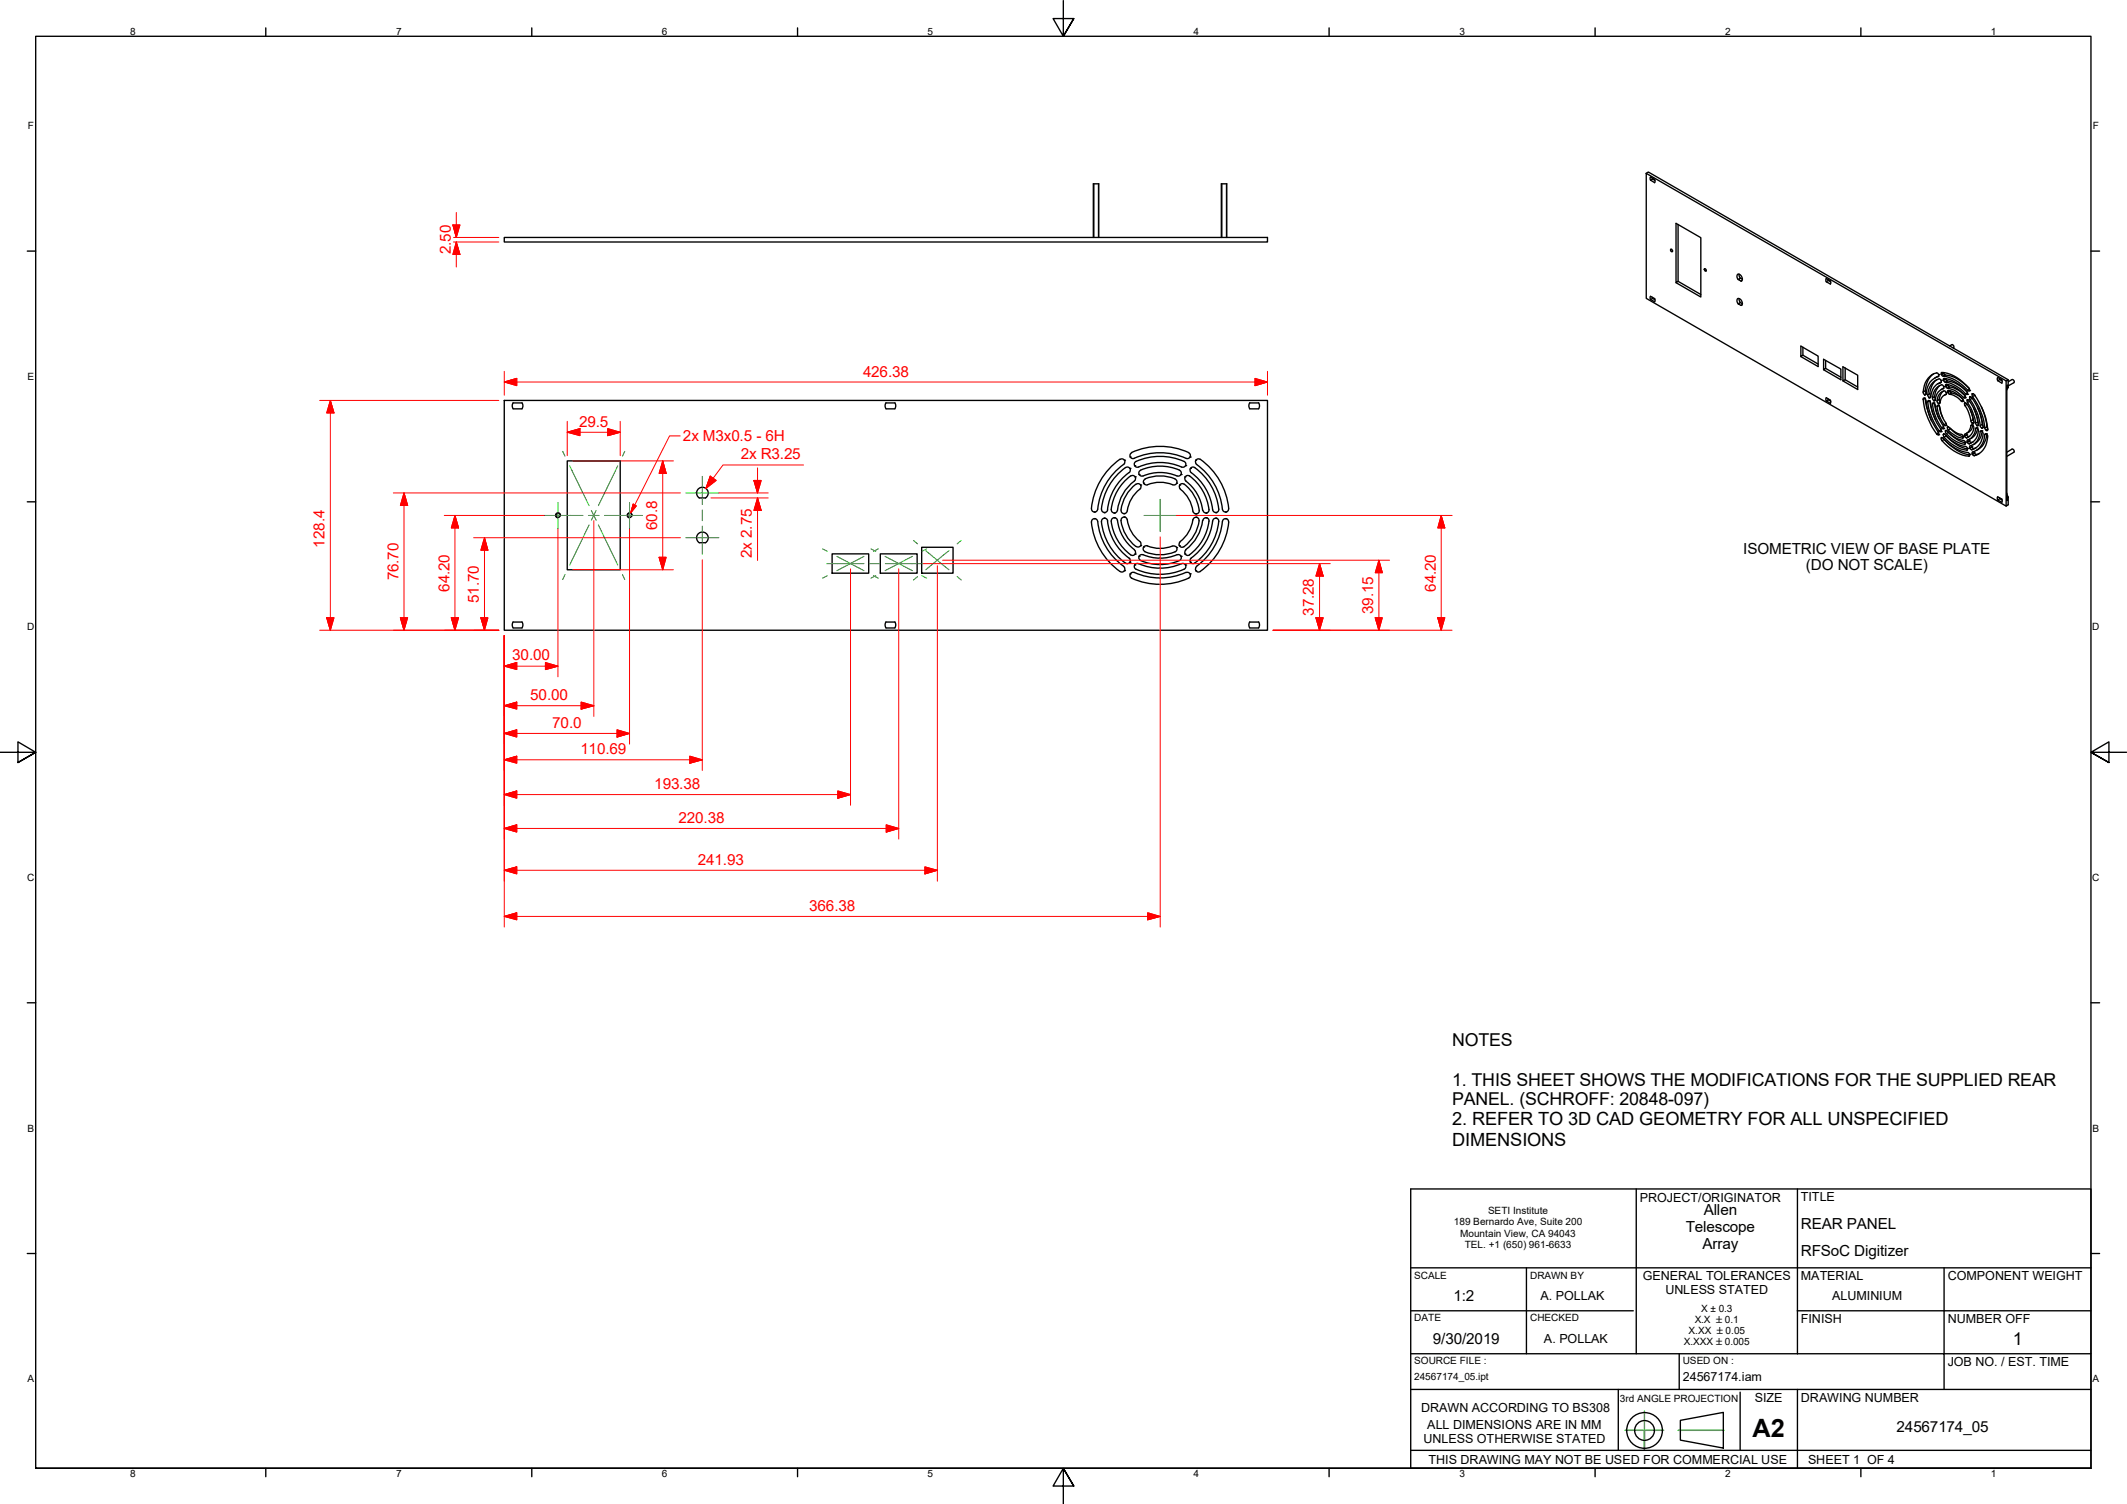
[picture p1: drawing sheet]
<svg xmlns="http://www.w3.org/2000/svg" width="594mm" height="420mm" viewBox="0 0 594 420" stroke-linecap="round" stroke-linejoin="round" font-family="sans-serif">
<!-- layer: Visible Edges(Design Office) -->
<g fill="none" stroke="#000" stroke-width=".38">
<path d="M459.8 48.4l100.5 58v35l-100.5-58zM459.8 48.4l.6-.4 100.5 58.1-.6 .3M461 49.4l1.2 .7v.9l-1.2-.7zM461 50.3l.6-.3 .6 .4M461.5 49.8l.1 .2M140.8 66.3h213.2v1.3h-213.2zM305.4 66.3v-14.9h1.5v14.9M341.1 66.3v-14.9h1.5v14.9M466.6 69.6h.3l.3 .4-.2 .3-.4-.3zM468.1 79l6.9 4v-16.6l-6.9-4v16.6l.6-.4 6.3 3.7M468.7 62.7v15.9M476.1 75.1l.4 .2v.5l-.3-.1z"/>
<path d="M485.5 78.1l-.4-.7 .2-.8a1.15 1.15 0 0 1 1.1 .7 1.15 1.15 0 0 1-.1 1.2M485.7 76.6l.4 1.1M486.5 78.4l-.2 .1M486.7 78l-.6-.3-.6 .4 .8 .4M510 78l.1-.2 1.1 .7v.9l-1.1-.7zM510.1 78.7l.6-.4 .6 .4M510.5 78.1l.2 .2M460.9 82.9l.1-.1 1.2 .6v.9l-1.2-.6zM461 83.7l.6-.3 .6 .3M461.5 83l.1 .4M485.5 84.9l-.4-.7 .2-.8a1.15 1.15 0 0 1 1.1 .7 1.15 1.15 0 0 1-.1 1.2M485.7 83.4l.4 1.1"/>
<path d="M486.5 85.2l-.2 .1M486.7 84.9l-.6-.4-.6 .4 .8 .4M503 99.6l4.8 2.8v-2.9l-4.8-2.8v2.9l.6-.4 4.2 2.5M503.6 97v2.2M544.5 96.6l.6-.3a.5 .5 0 0 1 .6 .3 .5 .5 0 0 1-.2 .6M140.8 111.9h213.2v64.2h-213.2zM143.3 114.2h2.5M143.3 112.6h2.5M143.3 112.5l-.2 .7 .2 1M145.8 112.5l.2 1-.2 .7M247.5 114.2h2.4M247.5 112.6h2.4"/>
<path d="M247.5 112.5l-.3 .7 .3 1M249.9 112.5l.3 1-.3 .7M349.1 114.2h2.4M349.1 112.6h2.4M349.1 112.5l-.3 .7 .3 1M351.5 112.5l.3 1-.3 .7M509.3 103.3l4.9 2.8v-3l-4.9-2.7v2.9l.6-.4 4.3 2.5M509.9 100.7v2.2M510.1 111.1l1.1 .7v.9l-1.1-.7zM510.1 112l.6-.3 .6 .4M510.5 111.4l.2 .3M514.7 106.4l4.2 2.4v-4l-4.2-2.3v3.9l.7-.3 3.5 2"/>
<path d="M515.4 102.8v3.3M537.2 111.2h.3l.3 .3a21.2 21.2 0 0 0 3.7 9.6v.4h-.3a17.8 17.8 0 0 1-4-10.3zM537.7 111.4l.3 2.1 1.5 4.1M538.4 112.1l.3-.2 .4 .3a18.4 18.4 0 0 0 3.1 8l-.2 .4a10.4 10.4 0 0 1-2.9-5.3zM538.5 105.6a2.97 2.97 0 0 1 2.7-1.4l.3 .8a5.4 5.4 0 0 0-3.6 5.2l-.2 .1-.4-.2a5.3 5.3 0 0 1 1.2-4.5zM539.1 112.1l.6 3.1 .9 2.1M539.8 112.6h.3l.3 .3a15.8 15.8 0 0 0 2.5 6.5v.3l-.3 .1a12.3 12.3 0 0 1-2.8-7.2zM539.9 106.8l1.7-1a.65 .65 0 0 1 .5 .4 .65 .65 0 0 1-.1 .7 4.3 4.3 0 0 0-2.8 4.1l-.4 .1-.3-.4a4.5 4.5 0 0 1 1.4-3.9zM540.1 104.4a5.8 5.8 0 0 0-2.3 5.2l.2 .2M540.3 112.8l.3 1.7 1 2.4M540.8 108.5l1.5-1a.73 .73 0 0 1 .5 1.1 3.8 3.8 0 0 0-2.4 3.3l-.5-.2-.1-.5a4.2 4.2 0 0 1 1-2.7zM541 106.1a5.1 5.1 0 0 0-1.9 4.3l.1 .3"/>
<path d="M541.1 113.3l.6 .2a11.8 11.8 0 0 0 1.9 5l-.2 .4a7.7 7.7 0 0 1-2.4-5.3zM541.5 105l-1.2 .6M541.7 113.5l.3 1.5 .6 1.7M541.8 107.7a3.8 3.8 0 0 0-1.4 3.5l.2 .3M542 109.7a1.06 1.06 0 0 1 1.3-.4l.3 .7a3.2 3.2 0 0 0-1.9 2.8h-.3l-.4-.8a3.2 3.2 0 0 1 1-2.3zM542 119.8l.1 .1M542.2 104.2a8.9 8.9 0 0 1 6.9 3.3l.9 1.1 .2 .3-.4 .4a12.1 12.1 0 0 0-7.4-4.4zM542.2 106.7l-1 .5M542.7 104.1l.4 .5a10.8 10.8 0 0 1 6.9 4M542.8 109.3a2.48 2.48 0 0 0-.9 3M542.9 105.8a9.4 9.4 0 0 1 6.6 4v.4h-.2a11.4 11.4 0 0 0-6.2-3.6l-.4-.6zM542.9 108.4l-.7 .4"/>
<path d="M543.4 105.8l.2 .5a9.7 9.7 0 0 1 5.9 3.3M543.4 107.4a7.3 7.3 0 0 1 5.6 3.6l-.3 .2a9 9 0 0 0-5.1-2.9l-.2-.4zM543.6 110.1l-.5 .3M543.9 107.4l.3 .5a8.4 8.4 0 0 1 4.7 2.7M543.9 109.2l.2-.1a6.2 6.2 0 0 1 4.3 2.8l-.3 .3a8.5 8.5 0 0 0-3.9-2.2zM543.9 119.3l.2-.1a8.5 8.5 0 0 0 4 2.3l.3 .6-.1 .3a6 6 0 0 1-4.4-2.9zM544.5 109.1l.3 .5a6.4 6.4 0 0 1 3.5 2M544.6 119.5a7.5 7.5 0 0 0 3.8 2.5M548.7 112.6h.3a8.6 8.6 0 0 1 2.2 5.7l-.5-.2a15.8 15.8 0 0 0-2-5.2zM549.5 111.7h.2a11.9 11.9 0 0 1 2.8 7.2h-.3l-.3-.3a18.7 18.7 0 0 0-2.5-6.5zM550.2 110.9l.1-.1a10.4 10.4 0 0 1 3 5.4l.6 3-.2 .4-.5-.3a18.4 18.4 0 0 0-3.1-8.1zM550.3 114.5l.9 3.2"/>
<path d="M550.5 118.8l.4-.1 .3 .4a2.81 2.81 0 0 1-2.1 3.2l-.3-.3-.1-.6a3.1 3.1 0 0 0 1.8-2.6zM550.8 111.2l.1 .1M550.9 110h.2a17.8 17.8 0 0 1 4 10.2h-.3l-.3-.3a19.2 19.2 0 0 0-3.6-9.3zM551.1 118.9l-.6 1.3-1.3 .9M551.3 114.2l1.3 4.1M551.5 110.3l.1 .3M551.8 119.6l.3-.1 .3 .2a3.5 3.5 0 0 1-2.5 4.3l-.4-.3-.1-.6a4 4 0 0 0 2.4-3.5zM552.3 113.9l.8 1.8 .7 3.3M552.3 119.7a3.6 3.6 0 0 1-2.1 3M553.4 113.6a21.1 21.1 0 0 1 1.7 5.9l.1 .2M558 105.5l1.1 .6v.9l-1.1-.7zM558 106.3l.5-.3 .7 .4"/>
<path d="M558.5 105.8v.2M560.9 106.7l1.1-.7 .3 .1 .3 .5-.1 .3-1.6 .9M560.9 106.1v2.1l-.2 .1v-.8l-.2 .2v32.2l.4-1v2.1l-.6 .4M560.9 108.2l-.4 .7M158.4 128.8h14.8v30.4h-14.8zM195.1 136.6a1.62 1.62 0 0 1 2.4 .1 1.62 1.62 0 0 1-.5 2.4h-1.7l-.5-.6a1.62 1.62 0 0 1 .3-1.9zM312.8 128.3a18.4 18.4 0 0 0-7.9 14.3 .86 .86 0 0 0 1 .4 .86 .86 0 0 0 .7-.7M312.8 128.3a.86 .86 0 0 1 1.2 .2 .86 .86 0 0 1-.2 1.2 17.5 17.5 0 0 0-7.2 12.6M314.3 130.6a15.6 15.6 0 0 0-6.6 12.1 .86 .86 0 0 0 1 .5 .86 .86 0 0 0 .7-.8M314.4 130.6a.86 .86 0 0 1 1.2 .2 .86 .86 0 0 1-.2 1.2M315.3 132a14.8 14.8 0 0 0-6 10.4M315.8 132.9a12.9 12.9 0 0 0-5.3 9.9 .86 .86 0 0 0 .9 .5 .86 .86 0 0 0 .7-.8"/>
<path d="M315.8 133a.86 .86 0 0 1 1.2 .2 .86 .86 0 0 1-.1 1.2 12 12 0 0 0-4.8 8.2M316 126.4a18.4 18.4 0 0 1 16.3 .4 .86 .86 0 0 1 0 1 .86 .86 0 0 1-1 .2 17.8 17.8 0 0 0-14.8 .1 .86 .86 0 0 1-.9-.6 .86 .86 0 0 1 .5-1M317.3 135.3a11 11 0 0 0-4.2 7.2M317.3 135.3a.86 .86 0 0 1 1.2 .1 .86 .86 0 0 1-.1 1.2M318 130.5a14.8 14.8 0 0 1 12 0M318.3 136.7a9.9 9.9 0 0 0-3.6 6.4 .86 .86 0 0 1-1 .3 .86 .86 0 0 1-.6-.9M318.6 131.3a12.9 12.9 0 0 1 11.2 .4 .86 .86 0 0 1 0 1 .86 .86 0 0 1-1.1 .2 12.2 12.2 0 0 0-9.4 .1M318.6 131.4a.86 .86 0 0 0-.5 1.1 .86 .86 0 0 0 1.2 .4M319.8 133.8a11 11 0 0 1 8.4 0M319.9 133.8a.85 .85 0 0 0-.5 1.1 .85 .85 0 0 0 1.1 .5 9.2 9.2 0 0 1 7 0M328.2 133.8a.86 .86 0 0 1 .5 1.2 .86 .86 0 0 1-1.1 .4M329.7 136.7a9.2 9.2 0 0 1 3.5 6.1"/>
<path d="M329.7 136.6a.86 .86 0 0 1-.1-1.2 .86 .86 0 0 1 1.2-.1 10.2 10.2 0 0 1 4.1 7.8l-.4 .3-.4 .2M330 130.5a.86 .86 0 0 0 1.1-.5 .86 .86 0 0 0-.4-1.1 15.9 15.9 0 0 0-13.7 .3 .86 .86 0 0 0 0 1 .86 .86 0 0 0 1 .3M331.2 134.4a12 12 0 0 1 4.7 8.2M332.2 132.9a13.2 13.2 0 0 1 5.4 9.9 .86 .86 0 0 1-.9 .5 .86 .86 0 0 1-.7-.8M332.3 133a.86 .86 0 0 0-1.2 .2 .86 .86 0 0 0 .1 1.2M334.2 129.7a18 18 0 0 1 7.3 12.9 .86 .86 0 0 0 1 .4 .86 .86 0 0 0 .6-.9M335.2 128.3a19.3 19.3 0 0 1 8 13.8M335.2 128.3a.86 .86 0 0 0-1.2 .2 .86 .86 0 0 0 .2 1.2M541.3 120.6l.1 .2M542.3 122.3h.1a14.3 14.3 0 0 0 6.4 4l.8 .1a.58 .58 0 0 1 .5 .4 .58 .58 0 0 1-.2 .6 11.2 11.2 0 0 1-7.7-4.9zM542.8 121.3h.3a11.4 11.4 0 0 0 6.2 3.6l.2 .7a8.6 8.6 0 0 1-6.6-3.6zM542.9 122.5a13 13 0 0 0 7.3 4.6"/>
<path d="M543.4 120.4l.2-.2a9 9 0 0 0 5.1 3l.3 .5-.2 .4a8.1 8.1 0 0 1-5.4-3.3zM543.4 121.6a11.2 11.2 0 0 0 6.1 3.8M544 120.6a9.9 9.9 0 0 0 5 3.1M549.3 121.1l.2 .7 .6 .1M550 122.8l.3 .7h.8M550.7 124.4l.5 .9 .7-.2M551.4 126.2l.3 .7a.85 .85 0 0 0 1.1-.2M553.1 120.4l.2-.1 .4 .3a4 4 0 0 1-1.3 4l-1.7 1a.7 .7 0 0 1-.5-1 4.1 4.1 0 0 0 2.9-4.2zM553.7 120.5l-.2 .8a4.2 4.2 0 0 1-2.4 2.9M554.4 121.3l.3-.2 .3 .3a5.3 5.3 0 0 1-1.7 4.9l-.6 .5a1.51 1.51 0 0 1-1.6 .4l-.3-.7a5.4 5.4 0 0 0 3.6-5.2zM554.9 121.3a5.1 5.1 0 0 1-2.9 4.5M558 138.8l1.1 .6v.9l-1.1-.6z"/>
<path d="M558 139.7l.5-.4 .7 .4M558.5 139v.3M560.5 126.3l1.5-.8h.3l.3 .6-.1 .2-2 1.2M560.5 137.8l.4 1.1M560.5 139.4l.2 .3M195.1 149.1a1.62 1.62 0 0 1 2.4 .2 1.62 1.62 0 0 1-.5 2.3h-1.7l-.5-.6a1.62 1.62 0 0 1 .3-1.9zM232.4 154.7h10.2v5.4h-10.2zM245.9 154.7h10.3v5.4h-10.3zM257.4 152.9h8.8v7.2h-8.8zM305.1 145.2l.6-.3a.86 .86 0 0 1 .9 .8 18.2 18.2 0 0 0 7.5 12.8 .87 .87 0 0 1-.2 1.1 .87 .87 0 0 1-1.1 0 18.4 18.4 0 0 1-7.9-14.2zM309.3 145.5a14.8 14.8 0 0 0 6 10.4M309.4 145.5a.86 .86 0 0 0-1-.7 .86 .86 0 0 0-.7 .9 16.3 16.3 0 0 0 6.6 11.6"/>
<path d="M315.4 155.9a.86 .86 0 0 1 .2 1.2 .86 .86 0 0 1-1.2 .2M316.8 159.9a17.5 17.5 0 0 0 14.4 0M316.8 159.9a.86 .86 0 0 0-1.1 .5 .86 .86 0 0 0 .4 1.1M316.8 153.6a.86 .86 0 0 1 .2 1.2 .86 .86 0 0 1-1.2 .2M316.8 153.6a12.5 12.5 0 0 1-4.8-8.5 .86 .86 0 0 0-1-.4 .86 .86 0 0 0-.6 .9 13.5 13.5 0 0 0 5.4 9.4M317.3 159a.86 .86 0 0 1-.4-1.1 .86 .86 0 0 1 1.1-.4 15.3 15.3 0 0 0 12.3-.1 .86 .86 0 0 1 .9 .7 .86 .86 0 0 1-.5 .9M317.3 159a16.5 16.5 0 0 0 13.4 0M318.3 151.3a9.8 9.8 0 0 1-3.6-6.4 .86 .86 0 0 0-1-.4 .86 .86 0 0 0-.6 .9 10.7 10.7 0 0 0 4.2 7.3M318.4 151.3a.86 .86 0 0 1 .1 1.2 .86 .86 0 0 1-1.2 .1M318.6 156.6a13.7 13.7 0 0 0 10.8 0M319.3 155a.86 .86 0 0 0-1.2 .4 .86 .86 0 0 0 .5 1.2M319.3 155a12 12 0 0 0 9.4 0"/>
<path d="M320.4 152.5a9.2 9.2 0 0 0 7.1 0M320.5 152.5a.86 .86 0 0 0-1.2 .5 .86 .86 0 0 0 .5 1.1M327.6 152.6a.86 .86 0 0 1 1.1 .4 .86 .86 0 0 1-.5 1.2 11.1 11.1 0 0 1-8.4-.1M328.8 155a.86 .86 0 0 1 1.1 .4 .86 .86 0 0 1-.5 1.2M331.2 153.6a.86 .86 0 0 0-.1 1.2 .86 .86 0 0 0 1.2 .2M331.3 159.9a.86 .86 0 0 1 1.1 .5 .86 .86 0 0 1-.4 1.1 19.3 19.3 0 0 1-16 0M333.2 145.2a9.2 9.2 0 0 1-3.6 6.1M333.2 142.8l.3 .5 .5 .3M333.2 145.2a.86 .86 0 0 1 1-.7 .86 .86 0 0 1 .7 1M334.9 145.5a10.2 10.2 0 0 1-4.7 7.4 .86 .86 0 0 1-.8-.6 .86 .86 0 0 1 .2-1M335.9 145.4a12 12 0 0 1-4.7 8.2M336 145.4a.86 .86 0 0 1 .9-.8 .86 .86 0 0 1 .8 1 13.9 13.9 0 0 1-5.5 9.4"/>
<path d="M338.7 142.4a.86 .86 0 0 0 1 .8 .86 .86 0 0 0 .7-1 16 16 0 0 0-7.1-11.7 .86 .86 0 0 0-.9 .5 .86 .86 0 0 0 .3 1 14.9 14.9 0 0 1 6 10.4M339 145a.84 .84 0 0 1 1-.1 .84 .84 0 0 1 .4 .8 15.9 15.9 0 0 1-7.1 11.8 .86 .86 0 0 1-.9-.6 .86 .86 0 0 1 .3-1 15.4 15.4 0 0 0 6.1-10.7zM343.1 145.8a.87 .87 0 0 0-.7-.9 .87 .87 0 0 0-1 .8 17.5 17.5 0 0 1-7.2 12.5M343.2 145.8a18.7 18.7 0 0 1-8.4 14 .86 .86 0 0 1-.9-.6 .86 .86 0 0 1 .3-.9M143.3 173.8h2.5M143.3 173.7l-.2 .7 .2 1h2.5l.2-.7-.2-1M247.5 173.8h2.4M247.5 173.7l-.3 .7 .3 1h2.4l.3-.7-.3-1M349.1 173.8h2.4M349.1 173.7l-.3 .7 .3 1h2.4l.3-.7-.3-1"/>
<circle cx="155.9" cy="144" r=".6"/>
<circle cx="175.9" cy="144" r=".6"/>
</g>
<g fill="#000">
<circle cx="537.5" cy="111.2" r=".19"/>
<circle cx="537.5" cy="110.3" r=".19"/>
<circle cx="538.8" cy="111.1" r=".19"/>
<circle cx="538.8" cy="111.9" r=".19"/>
<circle cx="540.1" cy="112.6" r=".19"/>
<circle cx="540.1" cy="111.9" r=".19"/>
<circle cx="541.4" cy="112.8" r=".19"/>
<circle cx="541.4" cy="113.3" r=".19"/>
<circle cx="541.5" cy="104.6" r=".19"/>
<circle cx="542.2" cy="106.3" r=".19"/>
<circle cx="542.2" cy="104.6" r=".19"/>
<circle cx="542.8" cy="104.2" r=".19"/>
<circle cx="542.9" cy="108" r=".19"/>
<circle cx="542.9" cy="119.7" r=".19"/>
<circle cx="543.4" cy="107.9" r=".19"/>
<circle cx="543.4" cy="105.9" r=".19"/>
<circle cx="543.6" cy="118.9" r=".19"/>
<circle cx="543.6" cy="109.6" r=".19"/>
<circle cx="543.9" cy="119.3" r=".19"/>
<circle cx="544" cy="109.6" r=".19"/>
<circle cx="544" cy="107.6" r=".19"/>
<circle cx="544.6" cy="109.3" r=".19"/>
<circle cx="548.3" cy="112.1" r=".19"/>
<circle cx="548.7" cy="112.6" r=".19"/>
<circle cx="548.9" cy="111.1" r=".19"/>
<circle cx="549.5" cy="111.7" r=".19"/>
<circle cx="549.5" cy="110.2" r=".19"/>
<circle cx="550.1" cy="109.1" r=".19"/>
<circle cx="550.2" cy="110.9" r=".19"/>
<circle cx="550.9" cy="111.3" r=".19"/>
<circle cx="550.9" cy="118.2" r=".19"/>
<circle cx="550.9" cy="110" r=".19"/>
<circle cx="550.9" cy="118.7" r=".19"/>
<circle cx="552.2" cy="119.5" r=".19"/>
<circle cx="552.2" cy="118.9" r=".19"/>
<circle cx="553.5" cy="119.5" r=".19"/>
<circle cx="314.1" cy="128.6" r=".19"/>
<circle cx="315.6" cy="130.9" r=".19"/>
<circle cx="315.7" cy="127.7" r=".19"/>
<circle cx="316.9" cy="130.1" r=".19"/>
<circle cx="317.1" cy="133.2" r=".19"/>
<circle cx="318.1" cy="132.6" r=".19"/>
<circle cx="318.6" cy="135.5" r=".19"/>
<circle cx="319.4" cy="135" r=".19"/>
<circle cx="328.6" cy="135" r=".19"/>
<circle cx="329.5" cy="135.5" r=".19"/>
<circle cx="329.9" cy="132.6" r=".19"/>
<circle cx="331" cy="133.2" r=".19"/>
<circle cx="331.2" cy="130.1" r=".19"/>
<circle cx="332.4" cy="127.7" r=".19"/>
<circle cx="332.5" cy="130.9" r=".19"/>
<circle cx="333.9" cy="128.6" r=".19"/>
<circle cx="541.5" cy="121.5" r=".19"/>
<circle cx="542.2" cy="120.6" r=".19"/>
<circle cx="542.2" cy="122.3" r=".19"/>
<circle cx="542.8" cy="121.3" r=".19"/>
<circle cx="543.4" cy="120.4" r=".19"/>
<circle cx="548.3" cy="121.9" r=".19"/>
<circle cx="548.7" cy="121.8" r=".19"/>
<circle cx="548.9" cy="123.5" r=".19"/>
<circle cx="549.3" cy="121.5" r=".19"/>
<circle cx="549.5" cy="123.5" r=".19"/>
<circle cx="549.5" cy="125.3" r=".19"/>
<circle cx="550" cy="123.2" r=".19"/>
<circle cx="550.1" cy="126.9" r=".19"/>
<circle cx="550.2" cy="125.2" r=".19"/>
<circle cx="550.7" cy="124.8" r=".19"/>
<circle cx="550.9" cy="126.9" r=".19"/>
<circle cx="551.4" cy="126.5" r=".19"/>
<circle cx="553.5" cy="120.4" r=".19"/>
<circle cx="554.8" cy="121.2" r=".19"/>
<circle cx="554.8" cy="120.2" r=".19"/>
<circle cx="305.7" cy="144.9" r=".19"/>
<circle cx="305.7" cy="143" r=".19"/>
<circle cx="308.4" cy="143.2" r=".19"/>
<circle cx="308.4" cy="144.8" r=".19"/>
<circle cx="311.2" cy="143.4" r=".19"/>
<circle cx="311.2" cy="144.6" r=".19"/>
<circle cx="313.9" cy="143.5" r=".19"/>
<circle cx="314" cy="144.4" r=".19"/>
<circle cx="314.1" cy="159.4" r=".19"/>
<circle cx="315.6" cy="157.1" r=".19"/>
<circle cx="316.9" cy="157.8" r=".19"/>
<circle cx="317.1" cy="154.8" r=".19"/>
<circle cx="318.1" cy="155.4" r=".19"/>
<circle cx="318.6" cy="152.4" r=".19"/>
<circle cx="319.4" cy="152.8" r=".19"/>
<circle cx="328.6" cy="153" r=".19"/>
<circle cx="329.4" cy="152.4" r=".19"/>
<circle cx="329.9" cy="155.4" r=".19"/>
<circle cx="331" cy="154.8" r=".19"/>
<circle cx="331.2" cy="157.8" r=".19"/>
<circle cx="332.5" cy="157.1" r=".19"/>
<circle cx="333.9" cy="159.4" r=".19"/>
<circle cx="334" cy="143.6" r=".19"/>
<circle cx="334.1" cy="144.5" r=".19"/>
<circle cx="336.9" cy="144.6" r=".19"/>
<circle cx="336.9" cy="143.4" r=".19"/>
<circle cx="339.6" cy="144.8" r=".19"/>
<circle cx="339.6" cy="143.2" r=".19"/>
<circle cx="342.3" cy="144.9" r=".19"/>
<circle cx="342.3" cy="143" r=".19"/>
<circle cx="315.7" cy="160.3" r=".19"/>
<circle cx="332.4" cy="160.3" r=".19"/>
</g>
<!-- layer: Threads(Design Office) -->
<path d="M305.6 51.4v14.9M306.8 51.4v14.9M341.3 51.4v14.9M342.5 51.4v14.9M156.6 144.1a.73 .73 0 0 0-.6-.9 .73 .73 0 0 0-.9 .6 .73 .73 0 0 0 .6 .9M176.6 144.1a.73 .73 0 0 0-.6-.9 .73 .73 0 0 0-.9 .6 .73 .73 0 0 0 .6 .9" fill="none" stroke="#000" stroke-width=".28"/>
<!-- layer: Visible Tangent Edges(Design Office) -->
<g fill="none" stroke="#000" stroke-width=".38">
<path d="M537.6 111.3l-.5 .2M537.7 109.2l-.6 .3M538 110l-.5 .3M538.9 111.9l-.5 .3M539 110l-.6 .3M539.2 110.8l-.4 .3M540.2 112.6l-.4 .3M540.3 110.8l-.5 .4M540.6 111.7l-.5 .2M541.5 113.3l-.5 .3M541.5 105.1l-.2 .1M541.6 111.6l-.6 .4"/>
<path d="M541.8 112.5l-.4 .3M542.2 106.8l-.2 .1M542.8 104.2l-.6 .4M542.8 106.2l.6-.3-.6 .4M542.9 119.2l-.6 .3M542.9 108.5l-.1 .1M543.3 104.8l-.6 .3M543.6 118.3l-.6 .4M543.6 110.2h-.1M543.9 119.3l.2-.1-.2 .1M543.9 106.4l-.6 .4M544 107.6l-.6 .3"/>
<path d="M544.5 108.1l-.6 .3M544.6 109.3l-.6 .3M544.8 119.7l-.7 .4M545.1 109.8l-.6 .4M548.3 111.7l-.5 .4M548.8 112.6h-.1M549 110.7l-.6 .3M549.4 112.9l-.6 .4M549.5 109.7l-.5 .3M549.6 111.7h-.1M550.1 108.8l-.5 .2M550.1 112.1l-.6 .3"/>
<path d="M550.3 110.8l-.1 .1M550.8 118.7l-.3 .2M550.9 118.2l.4-.2-.4 .2M550.9 111.3l-.7 .3M551 110h-.1M551.1 117.3l-.6 .3M551.6 110.4l-.7 .4M552.1 119.5l-.3 .2M552.4 117.9l-.6 .3M552.6 118.7l-.4 .2M553.5 119.5l.4-.1-.4 .1M553.7 118.5l-.6 .4"/>
<path d="M554.9 119.2l-.5 .3M560.7 108.3l-.2 .2M560.8 108.3l-.3 .3M541.5 120.9l-.6 .3M542.2 120.1l-.6 .3M542.2 122.3l.2-.1-.2 .1M542.8 121.3h.2h-.2M543 122.8l-.6 .3M543.4 120.4l.2-.2-.2 .2M543.6 121.8l-.6 .4M544.2 120.8l-.6 .3M548.3 122.3l-.2 .1"/>
<path d="M549 124l-.3 .1M549.3 121.5l-.6 .3M549.5 125.6l-.2 .2M549.9 122l-.6 .3M550 123.2l-.5 .3M550.1 127.4h-.2M550.6 123.6l-.6 .4M550.7 124.8l-.5 .4M551.3 125.3l-.6 .3M551.4 126.5l-.5 .4M552 127l-.6 .3M553.5 120.4l-.4 .2"/>
<path d="M554.7 121.2l-.3 .2M554.8 120.2l.4-.2-.4 .2M560.5 138.3l.3 .6M560.5 138.5l.2 .5"/>
</g>
<!-- layer: Sketch Geometry(Design Office) -->
<g fill="none" stroke="#000" stroke-width=".38">
<path d="M74.2 7.8v2.3M148.5 7.8v2.3M222.8 7.8v2.3M297 .2v9.9l-2.9-4.9h5.8l-2.9 4.9 2.9-4.9M371.2 7.8v2.3M445.5 7.8v2.3M519.7 7.8v2.3M7.6 70.1h2.4M584 70.1h2.4M7.6 140.2h2.4M584 140.2h2.4M0 210.2h10l-5-3v5.8l5-2.8-5 2.8"/>
<path d="M594 210.2h-10l5-3v5.8l-5-2.8 5 2.8M7.6 280.1h2.4M584 280.1h2.4M394 332.1h190v78.1h-190zM457 332.1v46.1M502 332.1v46.1M7.6 350.2h2.4M394 354.2h190M426.3 354.2v24M543 354.2v24h41M584 350.2h2.4M394 366.2h62.2"/>
<path d="M394 378.2h108M469 378.2v10M502 366.2h82M502 378.2h41v10M394 388.2h190M452 388.2v17M459.3 399.6v5.3M469.3 396.8l12-2.2v9.9l-12-2.2zM486 388.9v16.3M502 388.2v22M10 410.2v-400.1h574v400.1h-574h574M74.2 410.2v2.3"/>
<path d="M148.5 410.2v2.3M222.8 410.2v2.3M299.9 415.1l-2.9-4.9 2.9 4.9h-5.8l2.9-4.9v10M371.2 410.2v2.3M394 405.2h190M445.5 410.2v2.3M519.7 410.2v2.3"/>
<circle cx="459.3" cy="399.6" r="5"/>
<circle cx="459.3" cy="399.6" r="2.76"/>
</g>
<path d="M453.8 399.6h10.9M459.3 394.2v10.7M468.7 399.6h12.8" fill="none" stroke="#0f0" stroke-width=".38"/>
<!-- layer: Centerline(Design Office) -->
<g fill="none" stroke="#00b000" stroke-width=".28">
<path d="M157.2 126.1l.6 1.3M159.1 130.2l5.4 11.1M172.5 130.2l-5.4 11.1M174.5 126.1l-.6 1.3M196.2 133.1v7.8M152.2 144h10.6M164.3 144h3M164.5 146.7l-5.4 11.1M165.2 142.6l1.3 2.7M166.5 142.6l-1.3 2.7M167.1 146.7l5.4 11.1M168.8 144h10.7"/>
<path d="M196.2 142.5v3M196.2 147v7.9M229.7 153.3l1.4 .7M230.9 157.5h10.4M233.7 155.4l7.6 4M241.3 155.4l-7.6 4M242.8 157.5h2.9M243.3 153.3l1.3 .7M245.3 153.3l-1.3 .7M247.2 155.4l7.6 4M247.3 157.5h10.4M254.8 155.4l-7.6 4"/>
<path d="M255.1 151l1.2 .9M258.6 153.8l6.4 5.4M258.8 153.3l-1.3 .7M265 153.8l-6.4 5.4M268.5 151l-1.2 .9M157.8 160.5l-.6 1.4M173.9 160.5l.6 1.4M231.1 160.8l-1.4 .7M244 160.8l1.3 .7M244.6 160.8l-1.3 .7M256.3 161.1l-1.2 .9M257.5 160.8l1.3 .7"/>
<path d="M267.3 161.1l1.2 .9"/>
</g>
<!-- layer: Dimensions(Design Office) -->
<g fill="none" stroke="#f00" stroke-width=".28">
<path d="M127.4 59.4v6.9M126.5 62.8h2l-1.1 3.5zM126.7 67.6h12.6M126.7 66.3h12.6M127.4 67.6l1.1 3.5h-2zM127.4 67.6v7M89.3 111.9h50M92.3 111.9l1 3.5h-2.1zM92.3 111.9v64.2M140.8 106.7l3.5-1v2zM140.8 103.7v6.7M140.8 106.7h213.2"/>
<path d="M158.4 117.7v9.6M169.7 119.7l3.5 1.1-3.5 .9zM173.2 117.7v9.6M350.5 105.7l3.5 1-3.5 1zM354 103.7v6.7M109.9 137.7h52.8M112.8 137.7l1.1 3.5h-2.1zM112.8 137.7v38.4M158.4 120.8l3.6-1.1v2zM158.4 120.8h14.8M160 128.8h13.1M162.9 137.7h5.9"/>
<path d="M169 137.7h21.1M173.3 128.8h14.8M185.1 128.8l1 3.4h-2zM185.1 128.8v30.4M198.4 133l1.6 1.2-2.8 2.2zM198.6 139.1h16M200.8 137.7h13.8M210.6 134.2h2l-1 3.5zM211.6 139.1l1 3.5h-2zM211.6 130.7v7M211.6 139.1v17.5M224.4 129.9h-22.5l-4.7 6.5"/>
<path d="M124.1 144h28.1M127.1 144l1 3.5h-2.1zM127.1 144v32.1M132.3 150.2h30.4M135.3 150.2l1 3.5h-2zM135.3 150.2v25.9M155.8 147.6v41.5M160 159.2h13.1M162.9 150.2h5.9M165.9 145.5v54.6M169 150.2h21.1M173.3 159.2h14.8"/>
<path d="M175.8 147.6v60.3M184.1 155.7h2l-1 3.5zM196.2 156.4v58.8M237.6 158.9v66.1M251 158.9v75.5M257.7 157.5h2.8M260.9 157.5h1.9M261.8 158v88.2M263.1 157.5h108.4M263.3 156.5h124.8M324 150v109M328.5 144h77.1"/>
<path d="M368.6 157.5l1 3.5h-2.1zM368.6 157.5v18.6M385.1 156.5l1 3.5h-2zM385.1 156.5v19.6M402.5 144l1 3.5h-1.9zM402.5 144v32.1M89.3 176.1h50M91.2 172.6h2.1l-1 3.5zM111.8 172.6h2.1l-1.1 3.5zM126 172.6h2.1l-1 3.5zM134.3 172.6h2l-1 3.5zM140.8 177.6v81.4"/>
<path d="M355.5 176.1h50.1M367.5 172.6h2.1l-1 3.5zM384.1 172.6h2l-1 3.5zM401.6 172.6h1.9l-1 3.5zM140.8 197.1l3.5-1v2zM140.8 186.1l3.5-1v1.9zM140.8 197.1h25.1M140.8 186.1h15M152.3 185.1l3.5 1-3.5 .9zM162.3 196.1l3.6 1-3.6 1zM140.8 212.3l3.5-1.1v2zM140.8 204.9l3.5-1v2z"/>
<path d="M140.8 212.3h55.4M140.8 204.9h35M172.3 203.9l3.5 1-3.5 1zM192.7 211.2l3.5 1.1-3.5 .9zM140.8 222l3.5-1v2zM140.8 231.4l3.5-1v2.1zM140.8 222h96.8M140.8 231.4h110.2M234 221l3.6 1-3.6 1zM247.5 230.4l3.5 1-3.5 1.1zM140.8 243.1l3.5-.9v1.9zM140.8 256l3.5-1v2z"/>
<path d="M140.8 243.1h121M140.8 256h183.2M258.3 242.2l3.5 .9-3.5 1zM320.5 255l3.5 1-3.5 1z"/>
</g>
<g fill="#f00" stroke="#f00" stroke-width=".28">
<path d="M184.1 155.7l1 3.5z"/>
<path d="M184.1 155.7h2l-1 3.5z"/>
<path d="M185.1 128.8l1 3.4z"/>
<path d="M185.1 128.8l1 3.4h-2z"/>
<path d="M158.4 120.8l3.6-1.1z"/>
<path d="M158.4 120.8l3.6-1.1v2z"/>
<path d="M169.7 121.7l3.5-.9z"/>
<path d="M169.7 119.7l3.5 1.1-3.5 .9z"/>
<path d="M140.8 197.1l3.5-1z"/>
<path d="M140.8 197.1l3.5-1v2z"/>
<path d="M162.3 198.1l3.6-1z"/>
<path d="M162.3 196.1l3.6 1-3.6 1z"/>
<path d="M350.5 107.7l3.5-1z"/>
<path d="M350.5 105.7l3.5 1-3.5 1z"/>
<path d="M140.8 106.7l3.5-1z"/>
<path d="M140.8 106.7l3.5-1v2z"/>
<path d="M92.3 111.9l1 3.5z"/>
<path d="M92.3 111.9l1 3.5h-2.1z"/>
<path d="M91.2 172.6l1.1 3.5z"/>
<path d="M91.2 172.6h2.1l-1 3.5z"/>
<path d="M126 172.6l1.1 3.5z"/>
<path d="M126 172.6h2.1l-1 3.5z"/>
<path d="M127.1 144l1 3.5z"/>
<path d="M127.1 144l1 3.5h-2.1z"/>
<path d="M140.8 212.3l3.5-1.1z"/>
<path d="M140.8 212.3l3.5-1.1v2z"/>
<path d="M192.7 213.2l3.5-.9z"/>
<path d="M192.7 211.2l3.5 1.1-3.5 .9z"/>
<path d="M134.3 172.6l1 3.5z"/>
<path d="M134.3 172.6h2l-1 3.5z"/>
<path d="M135.3 150.2l1 3.5z"/>
<path d="M135.3 150.2l1 3.5h-2z"/>
<path d="M111.8 172.6l1 3.5z"/>
<path d="M111.8 172.6h2.1l-1.1 3.5z"/>
<path d="M112.8 137.7l1.1 3.5z"/>
<path d="M112.8 137.7l1.1 3.5h-2.1z"/>
<path d="M198.4 133l-1.2 3.4z"/>
<path d="M198.4 133l1.6 1.2-2.8 2.2z"/>
<path d="M211.6 139.1l1 3.5z"/>
<path d="M211.6 139.1l1 3.5h-2z"/>
<path d="M210.6 134.2l1 3.5z"/>
<path d="M210.6 134.2h2l-1 3.5z"/>
<path d="M140.8 222l3.5-1z"/>
<path d="M140.8 222l3.5-1v2z"/>
<path d="M234 223l3.6-1z"/>
<path d="M234 221l3.6 1-3.6 1z"/>
<path d="M140.8 231.4l3.5-1z"/>
<path d="M140.8 231.4l3.5-1v2.1z"/>
<path d="M247.5 232.5l3.5-1.1z"/>
<path d="M247.5 230.4l3.5 1-3.5 1.1z"/>
<path d="M140.8 243.1l3.5-.9z"/>
<path d="M140.8 243.1l3.5-.9v1.9z"/>
<path d="M258.3 244.1l3.5-1z"/>
<path d="M258.3 242.2l3.5 .9-3.5 1z"/>
<path d="M384.1 172.6l1 3.5z"/>
<path d="M384.1 172.6h2l-1 3.5z"/>
<path d="M385.1 156.5l1 3.5z"/>
<path d="M385.1 156.5l1 3.5h-2z"/>
<path d="M368.6 157.5l1 3.5z"/>
<path d="M368.6 157.5l1 3.5h-2.1z"/>
<path d="M367.5 172.6l1.1 3.5z"/>
<path d="M367.5 172.6h2.1l-1 3.5z"/>
<path d="M140.8 256l3.5-1z"/>
<path d="M140.8 256l3.5-1v2z"/>
<path d="M320.5 257l3.5-1z"/>
<path d="M320.5 255l3.5 1-3.5 1z"/>
<path d="M401.6 172.6l.9 3.5z"/>
<path d="M401.6 172.6h1.9l-1 3.5z"/>
<path d="M402.5 144l1 3.5z"/>
<path d="M402.5 144l1 3.5h-1.9z"/>
<path d="M127.4 67.6l1.1 3.5z"/>
<path d="M127.4 67.6l1.1 3.5h-2z"/>
<path d="M126.5 62.8l.9 3.5z"/>
<path d="M126.5 62.8h2l-1.1 3.5z"/>
<path d="M140.8 186.1l3.5-1z"/>
<path d="M140.8 186.1l3.5-1v1.9z"/>
<path d="M152.3 187l3.5-.9z"/>
<path d="M152.3 185.1l3.5 1-3.5 .9z"/>
<path d="M140.8 204.9l3.5-1z"/>
<path d="M140.8 204.9l3.5-1v2z"/>
<path d="M172.3 205.9l3.5-1z"/>
<path d="M172.3 203.9l3.5 1-3.5 1z"/>
</g>
<!-- layer: Symbols(Design Office) -->
<path d="M190 121.8h-3l-10.9 21.5M176.8 140.8l.9 .5-1.6 2z" fill="none" stroke="#f00" stroke-width=".28"/>
<g fill="#f00" stroke="#f00" stroke-width=".28">
<path d="M176.8 140.8l-.7 2.5z"/>
<path d="M176.8 140.8l.9 .5-1.6 2z"/>
</g>
<!-- layer: Center Mark(Design Office) -->
<path d="M191.6 137.7h9.2M324 139.5v9M155.8 140.4v7.2M175.8 140.4v7.2M191.6 150.2h9.2M319.5 144h9" fill="none" stroke="#00b000" stroke-width=".28"/>
<text font-size="7" fill="#020000" x="489.5" y="401.4">A2</text>
<g font-size="5.1">
<text x="405.6" y="314.4">2. REFER TO 3D CAD GEOMETRY FOR ALL UNSPECIFIED</text>
<text x="405.6" y="320">DIMENSIONS</text>
</g>
<g font-size="5">
<text x="405.6" y="292.2">NOTES</text>
<text x="405.6" y="303.3">1. THIS SHEET SHOWS THE MODIFICATIONS FOR THE SUPPLIED REAR</text>
<text x="405.6" y="308.8">PANEL. (SCHROFF: 20848-097)</text>
</g>
<text font-size="5" fill="#020000" x="562.2" y="375.6">1</text>
<g font-size="4.3" fill="#f00">
<text x="125.9" y="71" transform="rotate(-90 125.9 71)">2.50</text>
<text x="241" y="105.2">426.38</text>
<text x="161.7" y="119.2">29.5</text>
<text x="190.8" y="123.2">2x M3x0.5 - 6H</text>
<text x="206.9" y="128.3">2x R3.25</text>
<text x="183.5" y="148.1" transform="rotate(-90 183.5 148.1)">60.8</text>
<text x="90.7" y="153" transform="rotate(-90 90.7 153)">128.4</text>
<text x="210" y="155.8" transform="rotate(-90 210 155.8)">2x 2.75</text>
<text x="111.3" y="162.2" transform="rotate(-90 111.3 162.2)">76.70</text>
<text x="125.5" y="165.3" transform="rotate(-90 125.5 165.3)">64.20</text>
<text x="401" y="165.3" transform="rotate(-90 401 165.3)">64.20</text>
<text x="133.7" y="168.4" transform="rotate(-90 133.7 168.4)">51.70</text>
<text x="367" y="172" transform="rotate(-90 367 172)">37.28</text>
<text x="383.5" y="171.6" transform="rotate(-90 383.5 171.6)">39.15</text>
<text x="143.1" y="184.5">30.00</text>
<text x="148.1" y="195.6">50.00</text>
<text x="154.2" y="203.4">70.0</text>
<text x="162.1" y="210.7">110.69</text>
<text x="182.8" y="220.5">193.38</text>
<text x="189.5" y="229.9">220.38</text>
<text x="194.9" y="241.6">241.93</text>
<text x="226" y="254.4">366.38</text>
</g>
<g font-size="4.3">
<text x="486.9" y="154.7">ISOMETRIC VIEW OF BASE PLATE</text>
<text x="504.4" y="159.4">(DO NOT SCALE)</text>
<text x="475.9" y="339.5">Allen</text>
<text x="470.9" y="344.2">Telescope</text>
<text x="503" y="343.2">REAR PANEL</text>
<text x="475.5" y="348.9">Array</text>
<text x="503" y="351">RFSoC Digitizer</text>
<text x="406" y="363.4">1:2</text>
<text x="400.2" y="375.4">9/30/2019</text>
<text x="529.7" y="400">24567174_05</text>
</g>
<g font-size="3.5">
<text x="458" y="335.7">PROJECT/ORIGINATOR</text>
<text x="503" y="335.6">TITLE</text>
<text x="458.9" y="357.7">GENERAL TOLERANCES</text>
<text x="503" y="357.7">MATERIAL</text>
<text x="544" y="357.7">COMPONENT WEIGHT</text>
<text x="430.3" y="363.1">A. POLLAK</text>
<text x="465.1" y="361.6">UNLESS STATED</text>
<text x="511.7" y="363.1">ALUMINIUM</text>
<text x="503" y="369.7">FINISH</text>
<text x="431.2" y="375.1">A. POLLAK</text>
<text x="396.9" y="394.4">DRAWN ACCORDING TO BS308</text>
<text x="490.1" y="391.7">SIZE</text>
<text x="503" y="391.7">DRAWING NUMBER</text>
<text x="398.7" y="399.1">ALL DIMENSIONS ARE IN MM</text>
<text x="397.6" y="403">UNLESS OTHERWISE STATED</text>
<text x="399" y="408.9">THIS DRAWING MAY NOT BE USED FOR COMMERCIAL USE</text>
</g>
<g font-size="3.5" fill="#020000">
<text x="544" y="369.7">NUMBER OFF</text>
<text x="544" y="381.7">JOB NO. / EST. TIME</text>
<text x="470" y="385.7">24567174.iam</text>
<text x="505" y="408.9">SHEET 1 OF 4</text>
</g>
<g font-size="2.8">
<text x="36.3" y="9.8">8</text>
<text x="110.6" y="9.8">7</text>
<text x="184.8" y="9.8">6</text>
<text x="259.1" y="9.8">5</text>
<text x="333.4" y="9.8">4</text>
<text x="407.6" y="9.8">3</text>
<text x="481.8" y="9.8">2</text>
<text x="556.1" y="9.8">1</text>
<text x="7.7" y="36.2">F</text>
<text x="584.5" y="36.2">F</text>
<text x="7.7" y="106.2">E</text>
<text x="584.5" y="106.2">E</text>
<text x="7.6" y="176.1">D</text>
<text x="584.4" y="176.1">D</text>
<text x="7.6" y="246.2">C</text>
<text x="584.4" y="246.2">C</text>
<text x="7.7" y="316.1">B</text>
<text x="584.5" y="316.1">B</text>
<text x="415.6" y="339.1">SETI Institute</text>
<text x="406.1" y="342.3">189 Bernardo Ave, Suite 200</text>
<text x="407.9" y="345.5">Mountain View, CA 94043</text>
<text x="409.1" y="348.6">TEL. +1 (650) 961-6633</text>
<text x="395" y="357.2">SCALE</text>
<text x="427.4" y="357.2">DRAWN BY</text>
<text x="395" y="369.2">DATE</text>
<text x="427.4" y="369.2">CHECKED</text>
<text x="473.3" y="369.7">X.X ±0.1</text>
<text x="475.1" y="366.6">X ± 0.3</text>
<text x="470.3" y="375.6">X.XXX ±0.005</text>
<text x="471.6" y="372.7">X.XX ±0.05</text>
<text x="7.7" y="386.2">A</text>
<text x="584.5" y="386.2">A</text>
<text x="36.3" y="412.5">8</text>
<text x="110.6" y="412.5">7</text>
<text x="184.8" y="412.5">6</text>
<text x="259.1" y="412.5">5</text>
<text x="333.4" y="412.5">4</text>
<text x="407.6" y="412.5">3</text>
<text x="481.8" y="412.5">2</text>
<text x="556.1" y="412.5">1</text>
</g>
<g font-size="2.8" fill="#020000">
<text x="395" y="381.2">SOURCE FILE :</text>
<text x="470" y="381.2">USED ON :</text>
<text x="395" y="385.6">24567174_05.ipt</text>
<text x="452.4" y="391.6">3rd ANGLE PROJECTION</text>
</g>
</svg>
